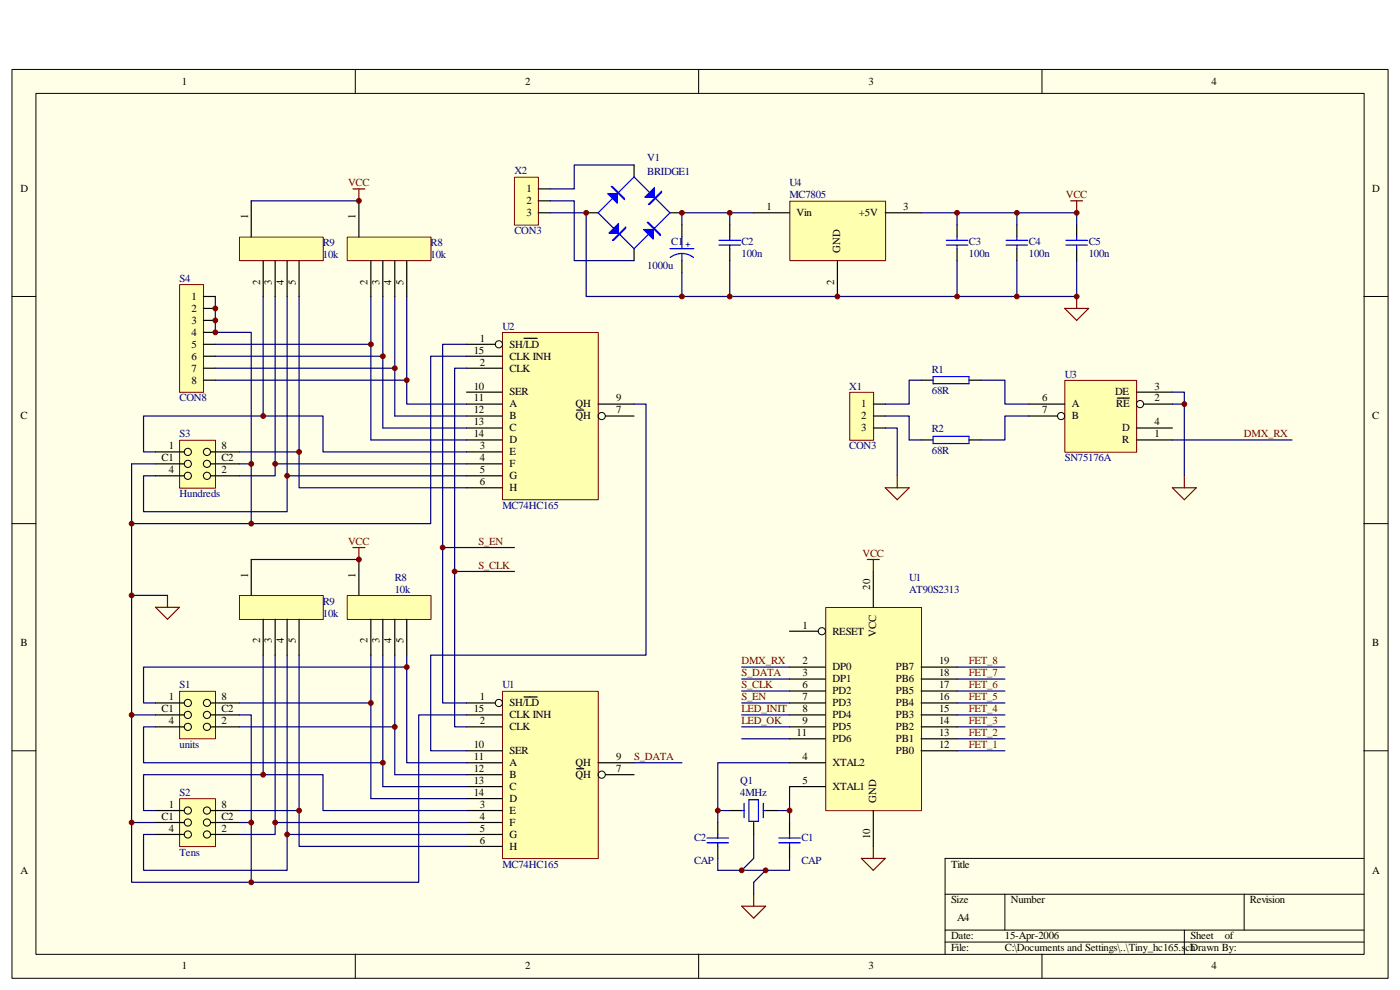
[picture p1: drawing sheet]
<svg xmlns="http://www.w3.org/2000/svg" width="297mm" height="210mm" viewBox="0 0 297 210" stroke-linecap="round" stroke-linejoin="round" font-family="sans-serif">
<path d="M2.5 14.7h292v192.8h-292z" fill="#ffffe8"/>
<g fill="none" stroke="#000" stroke-width=".21">
<path d="M2.5 14.7h292v192.8h-292zM7.6 19.8h281.8v182.6h-281.8zM75.4 14.7v5.1M148.2 14.7v5.1M221 14.7v5.1M2.5 62.9h5.1M289.3 62.9h5.1M2.5 111.1h5.1M289.3 111.1h5.1M2.5 159.3h5.1M289.3 159.3h5.1M200.5 189.7h88.8"/>
<path d="M200.5 197.3h88.8M200.5 199.8h88.8M213.2 189.7v7.6M251.2 197.3v5.1M263.9 189.7v7.6M289.3 182.1h-88.8v20.3M75.4 202.4v5M148.2 202.4v5M221 202.4v5"/>
</g>
<path d="M195.4 80.6h2.6M195.4 93.3h2.6M205.6 80.6h2.5M205.6 93.3h2.5" fill="none" stroke="#000" stroke-width=".25"/>
<path d="M198 79.9h7.6v1.5h-7.6zM198 92.6h7.6v1.5h-7.6z" fill="none" stroke="#00f" stroke-width=".25"/>
<path d="M38.2 146.7h7.5v10h-7.5z" fill="#ffffb0"/>
<path d="M38.1 146.6h7.6v10.1h-7.6z" fill="none" stroke="#800000" stroke-width=".21"/>
<g fill="none" stroke="#000" stroke-width=".21">
<circle cx="39.8" cy="149.1" r=".76"/>
<circle cx="39.8" cy="154.2" r=".76"/>
<circle cx="39.8" cy="151.6" r=".76"/>
<circle cx="43.9" cy="149.1" r=".76"/>
<circle cx="43.9" cy="154.2" r=".76"/>
<circle cx="43.9" cy="151.6" r=".76"/>
</g>
<path d="M33 149.1h6.1M33 151.6h6.1M33 154.2h6.1M44.7 149.1h6.1M44.7 151.6h6.1M44.7 154.2h6.1" fill="none" stroke="#000" stroke-width=".25"/>
<path d="M38.2 169.5h7.5v10.1h-7.5z" fill="#ffffb0"/>
<path d="M38.1 169.4h7.6v10.2h-7.6z" fill="none" stroke="#800000" stroke-width=".21"/>
<g fill="none" stroke="#000" stroke-width=".21">
<circle cx="39.8" cy="174.5" r=".76"/>
<circle cx="39.8" cy="171.9" r=".76"/>
<circle cx="39.8" cy="177" r=".76"/>
<circle cx="43.9" cy="174.5" r=".76"/>
<circle cx="43.9" cy="171.9" r=".76"/>
<circle cx="43.9" cy="177" r=".76"/>
</g>
<path d="M33 171.9h6.1M33 174.5h6.1M33 177h6.1M44.7 171.9h6.1M44.7 174.5h6.1M44.7 177h6.1" fill="none" stroke="#000" stroke-width=".25"/>
<path d="M38.2 93.5h7.5v10h-7.5z" fill="#ffffb0"/>
<path d="M38.1 93.4h7.6v10.1h-7.6z" fill="none" stroke="#800000" stroke-width=".21"/>
<g fill="none" stroke="#000" stroke-width=".21">
<circle cx="39.8" cy="98.4" r=".76"/>
<circle cx="39.8" cy="95.9" r=".76"/>
<circle cx="43.9" cy="98.4" r=".76"/>
<circle cx="43.9" cy="95.9" r=".76"/>
<circle cx="39.8" cy="100.9" r=".76"/>
<circle cx="43.9" cy="100.9" r=".76"/>
</g>
<path d="M33 95.9h6.1M33 98.4h6.1M44.7 95.9h6.1M44.7 98.4h6.1M33 100.9h6.1M44.7 100.9h6.1" fill="none" stroke="#000" stroke-width=".25"/>
<path d="M106.7 146.7h20.2v35.4h-20.2z" fill="#ffffb0"/>
<path d="M106.6 146.6h20.3v35.5h-20.3z" fill="none" stroke="#800000" stroke-width=".21"/>
<g fill="none" stroke="#000" stroke-width=".21">
<circle cx="105.8" cy="149.1" r=".76"/>
<circle cx="127.7" cy="164.3" r=".76"/>
</g>
<g fill="none" stroke="#000" stroke-width=".25">
<path d="M99 149.1h6.1M99 151.6h7.6M99 154.2h7.6M99 159.3h7.6M111.2 147.8h2.8M99 161.8h7.6M99 164.3h7.6M99 166.9h7.6M99 169.4h7.6M99 171.9h7.6M99 174.5h7.6M99 177h7.6"/>
<path d="M99 179.5h7.6M122.3 163.1h1.5M126.9 161.8h7.6M128.4 164.3h6.1"/>
</g>
<path d="M106.7 70.6h20.2v35.4h-20.2z" fill="#ffffb0"/>
<path d="M106.6 70.5h20.3v35.5h-20.3z" fill="none" stroke="#800000" stroke-width=".21"/>
<g fill="none" stroke="#000" stroke-width=".21">
<circle cx="105.8" cy="73" r=".76"/>
<circle cx="127.7" cy="88.3" r=".76"/>
</g>
<g fill="none" stroke="#000" stroke-width=".25">
<path d="M99 73h6.1M99 75.6h7.6M99 78.1h7.6M111.2 71.8h2.8M99 83.2h7.6M99 85.7h7.6M99 88.2h7.6M99 90.8h7.6M99 93.3h7.6M99 95.9h7.6M99 98.4h7.6M122.3 87h1.5"/>
<path d="M126.9 85.7h7.6M128.4 88.2h6.1M99 100.9h7.6M99 103.5h7.6"/>
</g>
<path d="M33 149.1h-2.5v-7.6h55.8v20.3h12.7M33 154.2h-2.5v7.6h50.7v5.1h17.8M50.8 154.2h32.9v10.1h15.3M50.8 149.1h27.9v20.3h20.3M27.9 174.5h5.1M33 171.9h-2.5v-7.6h38v7.6h30.5M33 177h-2.5v7.6h30.4v-7.6h38.1M50.8 171.9h12.6v7.6h35.6M50.8 174.5h2.5M99 174.5h-40.6v2.5h-7.6" fill="none" stroke="#000080" stroke-width=".25"/>
<path d="M180.3 83.3h5v10.1h-5z" fill="#ffffb0"/>
<path d="M180.3 83.2h5v10.2h-5z" fill="none" stroke="#800000" stroke-width=".21"/>
<path d="M185.3 85.7h2.5M185.3 88.2h2.5M185.3 90.8h2.5" fill="none" stroke="#000" stroke-width=".25"/>
<path d="M187.8 88.2h5.1v5.1M187.8 90.8h2.5v10.1M195.4 80.6h-2.5v5.1h-5.1M208.1 80.6h5.1v5.1h5.1M218.3 88.2h-5.1v5.1h-5.1M248.7 93.3h25.4" fill="none" stroke="#000080" stroke-width=".25"/>
<path d="M187.8 103.5h5.1l-2.6 2.5zM190.3 100.9v2.6" fill="none" stroke="#800000" stroke-width=".25"/>
<path d="M167.6 42.8h20.3v12.5h-20.3z" fill="#ffffb0"/>
<path d="M167.6 42.7h20.3v12.6h-20.3z" fill="none" stroke="#800000" stroke-width=".21"/>
<path d="M159.9 45.1h7.6M177.7 55.3v7.6M187.8 45.1h7.6" fill="none" stroke="#000" stroke-width=".25"/>
<path d="M109.2 37.7h5v10.1h-5z" fill="#ffffb0"/>
<path d="M109.1 37.6h5.1v10.2h-5.1z" fill="none" stroke="#800000" stroke-width=".21"/>
<g fill="none" stroke="#000" stroke-width=".25">
<path d="M134.5 35v2.5M114.2 40.1h2.5M114.2 42.6h2.5M114.2 45.1h2.5M124.4 45.1h2.5M134.5 52.7v2.6M142.1 45.1h2.6M144.7 47.7v2.5M144.7 55.3v2.5M154.8 47.7v2.5M154.8 52.7v2.6M203 47.7v2.5"/>
<path d="M203 52.7v2.6M215.7 47.7v2.5M215.7 52.7v2.6M228.4 47.7v2.5M228.4 52.7v2.6"/>
</g>
<g fill="none" stroke="#00f" stroke-width=".25">
<path d="M129.7 39.6h.2l2.6 2.5v.2zM129.9 51l2.8-2.8v.2l-2.5 2.6zM129.9 42.1l-3 3 3.3 3.3M131.2 40.8l3.3-3.3 3.3 3.3M131.5 49.7l3 3 3.1-3M137.3 47.2h.3l2.5 2.5v.3zM137.6 43.4l2.7-2.8v.2l-2.5 2.6zM139.1 42.1l3 3-3.3 3.3M142.1 52.7h5.1M144.7 53.8l1 .1 1.4 .7M144.7 53.8l-1.1 .1-1.4 .7M144.7 50.2v2.5"/>
<path d="M144.7 53.8v1.5M152.5 52h4.6M152.5 51h4.6M154.8 50.2v.8M154.8 52v.7M200.7 52h4.6M200.7 51h4.6M203 50.2v.8M203 52v.7M213.4 52h4.6M213.4 51h4.6M215.7 50.2v.8"/>
<path d="M215.7 52v.7M226.1 52h4.6M226.1 51h4.6M228.4 50.2v.8M228.4 52v.7"/>
</g>
<g fill="none" stroke="#000080" stroke-width=".25">
<path d="M134.5 35h-12.7v5.1h-5.1M116.7 42.6h5.1v12.7h12.7M116.7 45.1h7.7v17.8h20.3M144.7 57.8v5.1h10.1M154.8 55.3v7.6h73.6v-7.6M154.8 45.1v2.6M159.9 45.1h-15.2v2.6M195.4 45.1h33v2.6M203 45.1v2.6M203 55.3v7.6M215.7 45.1v2.6M215.7 55.3v7.6"/>
<path d="M192.9 93.3h2.5M157.3 141.5h10.2M157.3 146.6h10.2M157.3 151.6h10.2M157.3 144h10.2M157.3 149.1h10.2M157.3 154.2h10.2M157.3 156.7h10.2"/>
</g>
<g fill="#00f" stroke="#00f" stroke-width=".25">
<path d="M128.9 41.1h2.1v2z"/>
<path d="M136.8 41.8l2-2v2z"/>
<path d="M136.5 48.7h2.1v2z"/>
<path d="M131.2 47.4v2.1h-2z"/>
</g>
<path d="M227.1 42.6h2.6M228.4 42.6v2.5M225.9 65.4h5l-2.5 2.6zM228.4 62.9v2.5" fill="none" stroke="#800000" stroke-width=".25"/>
<path d="M38.2 60.5h5v22.7h-5z" fill="#ffffb0"/>
<path d="M38.1 60.4h5.1v22.8h-5.1z" fill="none" stroke="#800000" stroke-width=".21"/>
<path d="M43.1 62.9h2.6M43.1 65.4h2.6M43.1 68h2.6M43.1 70.5h2.6M43.1 73h2.6M43.1 75.6h2.6M43.1 78.1h2.6M43.1 80.6h2.6" fill="none" stroke="#000" stroke-width=".25"/>
<path d="M73.7 126.4h17.7v5h-17.7z" fill="#ffffb0"/>
<path d="M73.7 126.3h17.7v5.1h-17.7z" fill="none" stroke="#800000" stroke-width=".21"/>
<path d="M76.1 118.7v7.6M78.7 131.4v7.6M81.2 131.4v7.6M83.7 131.4v7.6M86.3 131.4v7.6" fill="none" stroke="#000" stroke-width=".25"/>
<path d="M50.9 126.4h17.7v5h-17.7z" fill="#ffffb0"/>
<path d="M50.8 126.3h17.8v5.1h-17.8z" fill="none" stroke="#800000" stroke-width=".21"/>
<path d="M53.3 118.7v7.6M55.8 131.4v7.6M58.4 131.4v7.6M60.9 131.4v7.6M63.4 131.4v7.6" fill="none" stroke="#000" stroke-width=".25"/>
<g fill="none" stroke="#000080" stroke-width=".25">
<path d="M45.7 78.1h38M45.7 75.6h35.5M45.7 73h33M55.8 62.9v25.3M58.4 62.9v35.5M60.9 62.9v38M63.4 62.9v33M78.7 62.9v30.4h20.3M81.2 62.9v27.9h17.8M83.7 62.9v25.3h15.3M86.3 62.9v17.7M27.9 98.4h5.1"/>
<path d="M33 95.9h-2.5v-7.7h38v7.7h30.5M45.7 80.6h40.6v5.1h12.7M50.8 95.9h12.6v7.6h35.6M50.8 98.4h2.5M99 98.4h-40.6v2.5h-7.6M33 100.9h-2.5v7.6h30.4v-7.6h38.1M53.3 118.7h22.8M55.8 139v25.3M58.4 139v35.5M60.9 139v38M63.4 139v32.9M78.7 139v10.1"/>
<path d="M81.2 139v22.8M83.7 139v15.2"/>
</g>
<path d="M74.9 116.1h2.5M76.1 116.1v2.6" fill="none" stroke="#800000" stroke-width=".25"/>
<path d="M73.7 50.4h17.7v4.9h-17.7z" fill="#ffffb0"/>
<path d="M73.7 50.3h17.7v5h-17.7z" fill="none" stroke="#800000" stroke-width=".21"/>
<path d="M76.1 42.6v7.6M78.7 55.3v7.6M81.2 55.3v7.6M83.7 55.3v7.6M86.3 55.3v7.6" fill="none" stroke="#000" stroke-width=".25"/>
<path d="M50.9 50.4h17.7v4.9h-17.7z" fill="#ffffb0"/>
<path d="M50.8 50.3h17.8v5h-17.8z" fill="none" stroke="#800000" stroke-width=".21"/>
<path d="M53.3 42.6v7.6M55.8 55.3v7.6M58.4 55.3v7.6M60.9 55.3v7.6M63.4 55.3v7.6" fill="none" stroke="#000" stroke-width=".25"/>
<path d="M74.9 40.1h2.5M76.1 40.1v2.5" fill="none" stroke="#800000" stroke-width=".25"/>
<path d="M53.3 42.6h22.8M99 78.1h-2.6v76.1h2.6M99 73h-5.1v76.1h5.1M134.5 85.7h2.5v53.3h-45.6v20.3h7.6M134.5 161.8h10.2" fill="none" stroke="#000080" stroke-width=".25"/>
<path d="M175.3 128.9h20.2v43.1h-20.2z" fill="#ffffb0"/>
<path d="M175.2 128.9h20.3v43.1h-20.3z" fill="none" stroke="#800000" stroke-width=".21"/>
<g fill="none" stroke="#000" stroke-width=".25">
<path d="M167.5 133.9h6.1M185.3 121.2v7.6M167.5 146.6h7.6M167.5 149.1h7.6M167.5 151.6h7.6M167.5 154.2h7.6M167.5 156.7h7.6M167.5 144h7.6M167.5 141.5h7.6M195.4 146.6h7.6M195.4 149.1h7.6M195.4 151.6h7.6"/>
<path d="M195.4 154.2h7.6M195.4 156.7h7.6M195.4 159.3h7.6M195.4 144h7.6M195.4 141.5h7.6M152.3 174.5v2.5M152.3 179.5v2.6M154.8 171.9h2.5M159.9 174.5v2.5M162.4 171.9h2.6M167.5 161.8h7.6M167.5 166.9h7.6"/>
<path d="M167.5 174.5v2.5M167.5 179.5v2.6M185.3 171.9v7.6"/>
</g>
<circle cx="174.4" cy="133.9" r=".76" fill="none" stroke="#000" stroke-width=".21"/>
<g fill="none" stroke="#00f" stroke-width=".25">
<path d="M150 178.8h4.6M150 177.8h4.6M152.3 177v.8M152.3 178.8v.7M157.3 171.9h.6M157.9 170.4v3.1M158.9 169.7h2v4.5h-2zM161.9 170.4v3.1M161.9 171.9h.5M165.2 178.8h4.6M165.2 177.8h4.6M167.5 177v.8"/>
<path d="M167.5 178.8v.7"/>
</g>
<path d="M184 118.7h2.5M185.3 118.7v2.5M33 128.8h5.1l-2.6 2.6zM35.5 126.3v2.5M185.3 179.5v2.6M157.3 192.2h5.1l-2.5 2.6zM159.9 189.7v2.5M182.7 182.1h5.1l-2.5 2.5z" fill="none" stroke="#800000" stroke-width=".25"/>
<g fill="none" stroke="#000080" stroke-width=".25">
<path d="M45.7 62.9v7.6h7.6v40.6h-25.4v-12.7M27.9 111.1v40.5M27.9 126.3h7.6M86.3 139v2.5M33 151.6h-5.1v35.6h25.4v-35.6h-2.5M203 146.6h10.2M203 149.1h10.2M203 151.6h10.2M203 154.2h10.2M203 156.7h10.2M203 159.3h10.2M203 141.5h10.2"/>
<path d="M203 144h10.2M152.3 171.9h2.5M159.9 177v5.1l-2.6 2.5M165 171.9h2.5M167.5 161.8h-15.2v12.7M167.5 166.9v7.6M152.3 182.1v2.5h15.2v-2.5M162.4 184.6l-2.5 2.6v2.5"/>
</g>
<g fill="#800000" stroke="#800000" stroke-width=".21">
<circle cx="167.5" cy="171.9" r=".51"/>
<circle cx="152.3" cy="171.9" r=".51"/>
<circle cx="157.3" cy="184.6" r=".51"/>
<circle cx="162.4" cy="184.6" r=".51"/>
<circle cx="177.7" cy="62.9" r=".51"/>
<circle cx="228.4" cy="45.1" r=".51"/>
<circle cx="203" cy="45.1" r=".51"/>
<circle cx="215.7" cy="45.1" r=".5"/>
<circle cx="228.4" cy="62.9" r=".51"/>
<circle cx="203" cy="62.9" r=".51"/>
<circle cx="215.7" cy="62.9" r=".51"/>
<circle cx="154.8" cy="62.9" r=".51"/>
<circle cx="144.7" cy="62.9" r=".51"/>
<circle cx="144.7" cy="45.1" r=".51"/>
<circle cx="154.8" cy="45.1" r=".51"/>
<circle cx="124.4" cy="45.1" r=".51"/>
</g>
<path d="M226 80.8h15.1v15.1h-15.1z" fill="#ffffb0"/>
<path d="M225.9 80.7h15.2v15.2h-15.2z" fill="none" stroke="#800000" stroke-width=".21"/>
<path d="M218.3 85.7h7.6M218.3 88.2h6M237 84.4h2.6M241.1 83.2h7.6M241.1 90.8h7.6M241.1 93.3h7.6M242.6 85.7h6.1" fill="none" stroke="#000" stroke-width=".25"/>
<g fill="none" stroke="#000" stroke-width=".21">
<circle cx="225.1" cy="88.3" r=".76"/>
<circle cx="241.9" cy="85.7" r=".76"/>
</g>
<path d="M248.7 103.5h5.1l-2.6 2.5zM251.2 100.9v2.6" fill="none" stroke="#800000" stroke-width=".25"/>
<path d="M99 75.6h-7.6v35.5h-38.1M248.7 83.2h2.5v17.7M248.7 85.7h2.5M93.9 116.1h15.2M96.4 121.2h12.7M99 151.6h-10.2v35.6h-35.5" fill="none" stroke="#000080" stroke-width=".25"/>
<g fill="#800000" stroke="#800000" stroke-width=".21">
<circle cx="251.2" cy="85.7" r=".51"/>
<circle cx="86.3" cy="80.6" r=".51"/>
<circle cx="86.3" cy="141.5" r=".51"/>
<circle cx="83.8" cy="154.2" r=".51"/>
<circle cx="81.2" cy="161.8" r=".51"/>
<circle cx="78.7" cy="149.1" r=".51"/>
<circle cx="58.4" cy="174.5" r=".51"/>
<circle cx="60.9" cy="177" r=".51"/>
<circle cx="63.4" cy="171.9" r=".51"/>
<circle cx="53.3" cy="174.5" r=".51"/>
<circle cx="27.9" cy="174.5" r=".51"/>
<circle cx="45.7" cy="65.4" r=".51"/>
<circle cx="45.7" cy="68" r=".51"/>
<circle cx="45.7" cy="70.5" r=".51"/>
<circle cx="76.1" cy="118.7" r=".51"/>
<circle cx="55.8" cy="164.3" r=".51"/>
<circle cx="58.4" cy="98.4" r=".51"/>
<circle cx="60.9" cy="100.9" r=".51"/>
<circle cx="63.4" cy="95.9" r=".51"/>
<circle cx="53.3" cy="98.4" r=".51"/>
<circle cx="55.8" cy="88.2" r=".51"/>
<circle cx="83.8" cy="78.1" r=".51"/>
<circle cx="81.2" cy="75.6" r=".51"/>
<circle cx="78.7" cy="73" r=".51"/>
<circle cx="76.1" cy="42.6" r=".51"/>
<circle cx="27.9" cy="111.1" r=".51"/>
<circle cx="27.9" cy="151.6" r=".51"/>
<circle cx="27.9" cy="126.3" r=".51"/>
<circle cx="96.4" cy="121.2" r=".51"/>
<circle cx="93.9" cy="116.1" r=".51"/>
<circle cx="53.3" cy="111.1" r=".51"/>
<circle cx="53.3" cy="187.2" r=".51"/>
</g>
<g font-size="2.3">
<text x="38.6" y="18">1</text>
<text x="111.4" y="18">2</text>
<text x="184.2" y="18">3</text>
<text x="257" y="18">4</text>
<text x="4.3" y="40.7">D</text>
<text x="111.7" y="40.7">1</text>
<text x="291.1" y="40.7">D</text>
<text x="52.7" y="46.4" transform="rotate(-90 52.7 46.4)">1</text>
<text x="75.4" y="46.4" transform="rotate(-90 75.4 46.4)">1</text>
<text x="111.7" y="43.3">2</text>
<text x="111.7" y="45.8">3</text>
<text x="162.6" y="44.5">1</text>
<text x="169" y="45.8">Vin</text>
<text x="182.2" y="45.8">+5V</text>
<text x="191.6" y="44.5">3</text>
<text x="178.2" y="53.8" transform="rotate(-90 178.2 53.8)">GND</text>
<text x="40.6" y="63.6">1</text>
<text x="55.2" y="60.4" transform="rotate(-90 55.2 60.4)">2</text>
<text x="57.7" y="60.4" transform="rotate(-90 57.7 60.4)">3</text>
<text x="60.2" y="60.4" transform="rotate(-90 60.2 60.4)">4</text>
<text x="62.7" y="60.4" transform="rotate(-90 62.7 60.4)">5</text>
<text x="78" y="60.4" transform="rotate(-90 78 60.4)">2</text>
<text x="80.5" y="60.4" transform="rotate(-90 80.5 60.4)">3</text>
<text x="83.1" y="60.4" transform="rotate(-90 83.1 60.4)">4</text>
<text x="85.6" y="60.4" transform="rotate(-90 85.6 60.4)">5</text>
<text x="177" y="60.4" transform="rotate(-90 177 60.4)">2</text>
<text x="40.6" y="66.1">2</text>
<text x="40.6" y="68.7">3</text>
<text x="40.6" y="71.2">4</text>
<text x="40.6" y="73.7">5</text>
<text x="40.6" y="76.3">6</text>
<text x="100.5" y="75">15</text>
<text x="101.8" y="72.5">1</text>
<text x="101.8" y="77.6">2</text>
<text x="108.1" y="73.7">SH/LD</text>
<text x="108.1" y="76.3">CLK INH</text>
<text x="40.6" y="78.8">7</text>
<text x="40.6" y="81.4">8</text>
<text x="100.5" y="82.6">10</text>
<text x="108.1" y="78.8">CLK</text>
<text x="108.1" y="83.8">SER</text>
<text x="236.5" y="83.8">DE</text>
<text x="244.9" y="82.6">3</text>
<text x="4.3" y="88.9">C</text>
<text x="100.5" y="85.1">11</text>
<text x="100.5" y="87.6">12</text>
<text x="108.1" y="86.4">A</text>
<text x="108.1" y="88.9">B</text>
<text x="122.1" y="86.4">QH</text>
<text x="122.1" y="88.9">QH</text>
<text x="130.7" y="85.1">9</text>
<text x="130.7" y="87.6">7</text>
<text x="182.7" y="86.4">1</text>
<text x="182.7" y="88.9">2</text>
<text x="221.1" y="85.1">6</text>
<text x="221.1" y="87.6">7</text>
<text x="227.4" y="86.4">A</text>
<text x="227.4" y="88.9">B</text>
<text x="236.8" y="86.4">RE</text>
<text x="244.9" y="85.1">2</text>
<text x="291.1" y="88.9">C</text>
<text x="35.8" y="95.3">1</text>
<text x="47" y="95.3">8</text>
<text x="100.5" y="90.2">13</text>
<text x="100.5" y="92.7">14</text>
<text x="101.8" y="95.3">3</text>
<text x="108.1" y="91.4">C</text>
<text x="108.1" y="94">D</text>
<text x="182.7" y="91.4">3</text>
<text x="238.1" y="91.4">D</text>
<text x="238.1" y="94">R</text>
<text x="244.9" y="90.2">4</text>
<text x="244.9" y="92.7">1</text>
<text x="34.3" y="97.8">C1</text>
<text x="35.8" y="100.3">4</text>
<text x="47" y="97.8">C2</text>
<text x="47" y="100.3">2</text>
<text x="101.8" y="97.8">4</text>
<text x="101.8" y="100.3">5</text>
<text x="108.1" y="96.5">E</text>
<text x="108.1" y="99.1">F</text>
<text x="108.1" y="101.6">G</text>
<text x="101.8" y="102.9">6</text>
<text x="108.1" y="104.1">H</text>
<text x="52.7" y="122.5" transform="rotate(-90 52.7 122.5)">1</text>
<text x="75.4" y="122.5" transform="rotate(-90 75.4 122.5)">1</text>
<text x="184.6" y="125" transform="rotate(-90 184.6 125)">20</text>
<text x="4.3" y="137.1">B</text>
<text x="55.2" y="136.4" transform="rotate(-90 55.2 136.4)">2</text>
<text x="57.7" y="136.4" transform="rotate(-90 57.7 136.4)">3</text>
<text x="60.2" y="136.4" transform="rotate(-90 60.2 136.4)">4</text>
<text x="62.7" y="136.4" transform="rotate(-90 62.7 136.4)">5</text>
<text x="78" y="136.4" transform="rotate(-90 78 136.4)">2</text>
<text x="80.5" y="136.4" transform="rotate(-90 80.5 136.4)">3</text>
<text x="83.1" y="136.4" transform="rotate(-90 83.1 136.4)">4</text>
<text x="85.6" y="136.4" transform="rotate(-90 85.6 136.4)">5</text>
<text x="170.3" y="133.4">1</text>
<text x="176.6" y="134.6">RESET</text>
<text x="185.9" y="135.1" transform="rotate(-90 185.9 135.1)">VCC</text>
<text x="291.1" y="137.1">B</text>
<text x="170.3" y="140.9">2</text>
<text x="170.3" y="143.4">3</text>
<text x="176.6" y="142.2">DP0</text>
<text x="190.1" y="142.2">PB7</text>
<text x="199.2" y="143.4">18</text>
<text x="199.2" y="140.9">19</text>
<text x="35.8" y="148.5">1</text>
<text x="47" y="148.5">8</text>
<text x="101.8" y="148.5">1</text>
<text x="108.1" y="149.8">SH/LD</text>
<text x="170.3" y="146">6</text>
<text x="170.3" y="148.5">7</text>
<text x="176.6" y="147.2">PD2</text>
<text x="176.6" y="149.8">PD3</text>
<text x="176.6" y="144.7">DP1</text>
<text x="190.1" y="149.8">PB4</text>
<text x="190.1" y="147.2">PB5</text>
<text x="190.1" y="144.7">PB6</text>
<text x="199.2" y="148.5">16</text>
<text x="199.2" y="146">17</text>
<text x="34.3" y="151.1">C1</text>
<text x="35.8" y="153.6">4</text>
<text x="47" y="151.1">C2</text>
<text x="47" y="153.6">2</text>
<text x="100.5" y="151.1">15</text>
<text x="101.8" y="153.6">2</text>
<text x="108.1" y="152.3">CLK INH</text>
<text x="108.1" y="154.9">CLK</text>
<text x="170.3" y="151.1">8</text>
<text x="170.3" y="153.6">9</text>
<text x="176.6" y="152.3">PD4</text>
<text x="176.6" y="154.9">PD5</text>
<text x="190.1" y="154.9">PB2</text>
<text x="190.1" y="152.3">PB3</text>
<text x="199.2" y="153.6">14</text>
<text x="199.2" y="151.1">15</text>
<text x="100.5" y="158.7">10</text>
<text x="100.5" y="161.2">11</text>
<text x="108.1" y="159.9">SER</text>
<text x="130.7" y="161.2">9</text>
<text x="169" y="156.1">11</text>
<text x="170.3" y="161.2">4</text>
<text x="176.6" y="157.4">PD6</text>
<text x="190.1" y="159.9">PB0</text>
<text x="190.1" y="157.4">PB1</text>
<text x="199.2" y="158.7">12</text>
<text x="199.2" y="156.1">13</text>
<text x="100.5" y="163.8">12</text>
<text x="100.5" y="166.3">13</text>
<text x="108.1" y="162.5">A</text>
<text x="108.1" y="165">B</text>
<text x="108.1" y="167.6">C</text>
<text x="122.1" y="162.5">QH</text>
<text x="122.1" y="165">QH</text>
<text x="130.7" y="163.8">7</text>
<text x="170.3" y="166.3">5</text>
<text x="176.6" y="162.5">XTAL2</text>
<text x="176.6" y="167.6">XTAL1</text>
<text x="34.3" y="173.9">C1</text>
<text x="35.8" y="171.4">1</text>
<text x="47" y="171.4">8</text>
<text x="47" y="173.9">C2</text>
<text x="100.5" y="168.8">14</text>
<text x="101.8" y="171.4">3</text>
<text x="101.8" y="173.9">4</text>
<text x="108.1" y="170.1">D</text>
<text x="108.1" y="172.6">E</text>
<text x="185.9" y="170.4" transform="rotate(-90 185.9 170.4)">GND</text>
<text x="35.8" y="176.5">4</text>
<text x="47" y="176.5">2</text>
<text x="101.8" y="176.5">5</text>
<text x="101.8" y="179">6</text>
<text x="108.1" y="175.2">F</text>
<text x="108.1" y="177.7">G</text>
<text x="184.6" y="178" transform="rotate(-90 184.6 178)">10</text>
<text x="4.3" y="185.3">A</text>
<text x="108.1" y="180.3">H</text>
<text x="201.8" y="184.1">Title</text>
<text x="291.1" y="185.3">A</text>
<text x="201.8" y="191.6">Size</text>
<text x="214.5" y="191.6">Number</text>
<text x="265.2" y="191.6">Revision</text>
<text x="203" y="195.4">A4</text>
<text x="201.8" y="199.2">Date:</text>
<text x="201.8" y="201.8">File:</text>
<text x="213.2" y="199.2">15-Apr-2006</text>
<text x="213.2" y="201.8">C:\Documents and Settings\..\Tiny_hc165.sch</text>
<text x="252.6" y="199.2">Sheet</text>
<text x="252.6" y="201.8">Drawn By:</text>
<text x="259.8" y="199.2">of</text>
<text x="38.6" y="205.6">1</text>
<text x="111.4" y="205.6">2</text>
<text x="184.2" y="205.6">3</text>
<text x="257" y="205.6">4</text>
</g>
<g font-size="2.3" fill="#000080">
<text x="137.3" y="34.1">V1</text>
<text x="109.1" y="36.9">X2</text>
<text x="137.3" y="37.2">BRIDGE1</text>
<text x="167.5" y="39.5">U4</text>
<text x="167.5" y="42">MC7805</text>
<text x="68.5" y="52.2">R9</text>
<text x="91.4" y="52.2">R8</text>
<text x="109.1" y="49.6">CON3</text>
<text x="142.4" y="51.9">C1</text>
<text x="157.3" y="51.9">C2</text>
<text x="205.6" y="51.9">C3</text>
<text x="218.3" y="51.9">C4</text>
<text x="231" y="51.9">C5</text>
<text x="38.1" y="59.8">S4</text>
<text x="68.5" y="54.7">10k</text>
<text x="91.4" y="54.7">10k</text>
<text x="137.3" y="57">1000u</text>
<text x="157.3" y="54.4">100n</text>
<text x="205.6" y="54.4">100n</text>
<text x="218.3" y="54.4">100n</text>
<text x="231" y="54.4">100n</text>
<text x="106.6" y="69.9">U2</text>
<text x="180.2" y="82.6">X1</text>
<text x="197.7" y="79.1">R1</text>
<text x="197.7" y="83.6">68R</text>
<text x="225.9" y="80.1">U3</text>
<text x="38.1" y="85.1">CON8</text>
<text x="38.1" y="92.7">S3</text>
<text x="180.2" y="95.3">CON3</text>
<text x="197.7" y="91.7">R2</text>
<text x="197.7" y="96.3">68R</text>
<text x="225.9" y="97.8">SN75176A</text>
<text x="38.1" y="105.4">Hundreds</text>
<text x="106.6" y="108">MC74HC165</text>
<text x="83.7" y="123.2">R8</text>
<text x="83.7" y="125.7">10k</text>
<text x="192.9" y="123.2">U1</text>
<text x="192.9" y="125.7">AT90S2313</text>
<text x="68.5" y="128.3">R9</text>
<text x="68.5" y="130.8">10k</text>
<text x="38.1" y="146">S1</text>
<text x="106.6" y="146">U1</text>
<text x="38.1" y="158.7">units</text>
<text x="157.1" y="166.3">Q1</text>
<text x="38.1" y="168.8">S2</text>
<text x="157.1" y="168.8">4MHz</text>
<text x="147.2" y="178.5">C2</text>
<text x="170" y="178.5">C1</text>
<text x="38.1" y="181.5">Tens</text>
<text x="106.6" y="184.1">MC74HC165</text>
<text x="147.2" y="183.3">CAP</text>
<text x="170" y="183.3">CAP</text>
</g>
<g font-size="2.3" fill="#800000">
<text x="73.8" y="39.5">VCC</text>
<text x="226.1" y="42">VCC</text>
<text x="263.9" y="92.7">DMX_RX</text>
<text x="73.8" y="115.6">VCC</text>
<text x="101.5" y="115.6">S_EN</text>
<text x="183" y="118.1">VCC</text>
<text x="101.5" y="120.7">S_CLK</text>
<text x="157.3" y="140.9">DMX_RX</text>
<text x="157.3" y="143.4">S_DATA</text>
<text x="205.6" y="143.4">FET_7</text>
<text x="205.6" y="140.9">FET_8</text>
<text x="157.3" y="148.5">S_EN</text>
<text x="157.3" y="146">S_CLK</text>
<text x="205.6" y="148.5">FET_5</text>
<text x="205.6" y="146">FET_6</text>
<text x="157.3" y="151.1">LED_INIT</text>
<text x="157.3" y="153.6">LED_OK</text>
<text x="205.6" y="153.6">FET_3</text>
<text x="205.6" y="151.1">FET_4</text>
<text x="134.5" y="161.2">S_DATA</text>
<text x="205.6" y="158.7">FET_1</text>
<text x="205.6" y="156.1">FET_2</text>
</g>
<text font-size="1.8" fill="#000080" x="145.5" y="52.3">+</text>
</svg>
